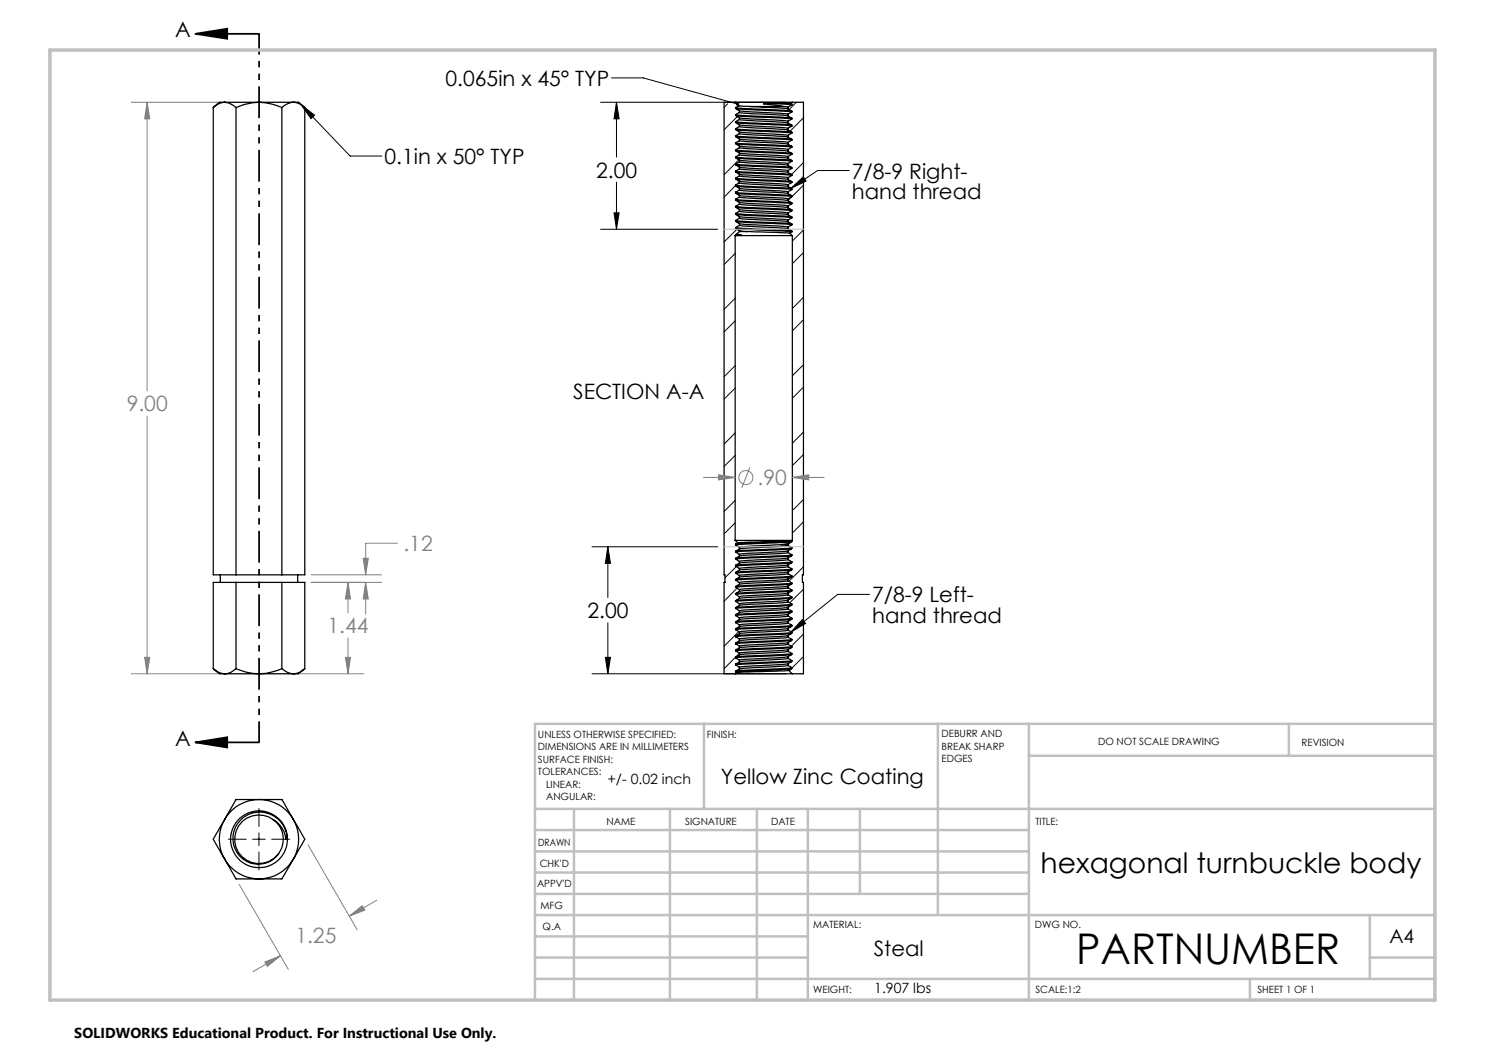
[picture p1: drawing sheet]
<svg xmlns="http://www.w3.org/2000/svg" width="297mm" height="210mm" viewBox="0 0 297 210" stroke-linecap="round" stroke-linejoin="round" font-family="sans-serif">
<g fill="none" stroke="#000" stroke-width=".25">
<path d="M42.7 21.5v93.5h18.3v-93.5M44.9 20.5h-.3a3.8 3.8 0 0 0-1.9 1M44.9 20.5l.9 .1 1.4 .9M44.9 20.5h6.9M44.9 20.5h-1l-1.2 1M47.2 21.5v93.5M51.8 20.5l-3 .4-1.6 .6M51.8 20.5a12.2 12.2 0 0 1 4.6 1M51.8 20.5h6.9M56.4 21.5v93.5M58.7 20.5l-1.4 .3-.9 .7M58.7 20.5l1.2 .3 1.1 .7"/>
<path d="M58.7 20.5h1l1.3 1M147 20.5h11.4M147 20.5h-2.2v94.5h.2v1.5h-.2v18.3h2.2M147 20.5l.7 .7M147.1 38.4v.2l.8 .5M147.1 38.4l11.2 .7M147.1 27.2v.1l.8 .5M147.1 27.2l11.2 .7M147.1 30v.2l.8 .4M147.1 28.6v.1l.8 .5M147.1 28.6l11.2 .7M147.1 30l11.3 .7"/>
<path d="M147.1 21.5v.2l.8 .4M147.1 21.5l11.2 .7M147.1 22.9v.2l.8 .5M147.1 22.9l11.2 .7M147.1 35.6v.2l.8 .5M147.1 32.8v.2l.8 .4M147.1 32.8l11.2 .7M147.1 31.4l11.2 .7M147.1 31.4v.2l.8 .4M147.1 35.6l11.2 .7M147.1 25.7v.2l.8 .5M147.1 25.7l11.2 .7"/>
<path d="M147.1 34.2l11.2 .7M147.1 39.9l11.2 .7M147.1 39.9v.1l.8 .5M147.1 37v.2l.8 .5M147.1 37l11.2 .7M147.1 34.2v.2l.8 .4M147.1 24.3l11.2 .7M147.1 24.3v.2l.8 .5M147.2 33l11.2 .7M147.2 34.5l11.2 .6M147.3 38.7l11.1 .6M147.3 27.4l11.1 .6"/>
<path d="M147.3 30.2l11.1 .7M147.3 28.8l11.1 .6M147.3 21.8l11.1 .6M147.3 23.2l11.1 .6M147.3 35.9l11.1 .6M147.3 31.6l11.1 .7M147.3 26l11.1 .6M147.3 37.3l11.1 .6M147.3 24.6l11.1 .6M147.7 21.2l-.6 .3M147.7 21.2l2.2 .1M147.9 39.1l9.7 .7"/>
<path d="M147.9 38l-.8 .4M147.9 38l9.7 .7M147.9 39.4l9.7 .7M147.9 37.7l9.7 .7M147.9 27.8l9.7 .7M147.9 30.6l9.7 .7M147.9 29.2l9.7 .7M147.9 26.7l-.8 .5M147.9 26.7l9.7 .7M147.9 29.6l-.8 .4M147.9 29.6l9.7 .7M147.9 28.1l-.8 .5"/>
<path d="M147.9 28.1l9.7 .7M147.9 31l9.7 .7M147.9 26.4l9.7 .7M147.9 22.1l9.7 .8M147.9 23.6l9.7 .7M147.9 22.5l-.8 .4M147.9 22.5l9.7 .7M147.9 23.9l9.7 .7M147.9 36.3l9.7 .7M147.9 31l-.8 .4M147.9 32l9.7 .7M147.9 35.2l-.8 .4"/>
<path d="M147.9 35.2l9.7 .7M147.9 33.8l-.8 .4M147.9 33.8l9.7 .7M147.9 39.4l-.8 .5M147.9 33.4l9.7 .7M147.9 32.4l-.8 .4M147.9 32.4l9.7 .7M147.9 34.8l9.7 .8M147.9 25.3l-.8 .4M147.9 25.3l9.7 .7M147.9 36.6l-.8 .4M147.9 36.6l9.7 .7"/>
<path d="M147.9 23.9l-.8 .4M147.9 25l9.7 .7M147.9 22.1v.4M147.9 23.6v.3M147.9 25v.3M147.9 26.4v.3M147.9 27.8v.3M147.9 29.2v.4M147.9 30.6v.4M147.9 32v.4M147.9 33.4v.4M147.9 34.8v.4"/>
<path d="M147.9 36.3v.3M147.9 37.7v.3M147.9 39.1v.3M149.9 21.3l7.7 .5M149.9 21.3h6.8M152.8 20.6l5.6 .4M154.3 20.5h-1.5v.3l3.9 .5M154.3 20.5l4 .3M154.3 20.5l3.9 .2M156.7 21.3l.9 .1M157.6 38.7l.8 .4M157.6 27.4l.8 .5"/>
<path d="M157.6 30.3l.8 .4M157.6 28.8l.8 .5M157.6 37.3l.8 .4M157.6 35.9l.8 .4M157.6 34.5l.8 .4M157.6 33.1l.8 .4M157.6 31.7l.8 .4M157.6 26l.8 .4M157.6 24.6l.8 .4M157.6 23.2l.8 .4M157.6 21.8l.8 .4M157.6 21.4v.4"/>
<path d="M157.6 22.9v.3M157.6 24.3v.3M157.6 25.7v.3M157.6 27.1v.3M157.6 28.5v.3M157.6 29.9v.4M157.6 31.3v.4M157.6 32.7v.4M157.6 34.1v.4M157.6 35.6v.3M157.6 37v.3M157.6 38.4v.3"/>
<path d="M157.6 39.8v.3M158.2 20.7l.2 .1M158.4 20.8v.2M158.4 21l-.8 .4M158.4 39.1v.2M158.4 39.3l-.8 .5M158.4 28l-.8 .5M158.4 27.9v.1M158.4 30.9l-.8 .4M158.4 29.4l-.8 .5M158.4 29.3v.1M158.4 30.7v.2"/>
<path d="M158.4 37.9l-.8 .5M158.4 37.7v.2M158.4 36.5l-.8 .5M158.4 36.3v.2M158.4 35.1l-.8 .5M158.4 34.9v.2M158.4 33.7l-.8 .4M158.4 33.5v.2M158.4 32.3l-.8 .4M158.4 32.1v.2M158.4 26.6l-.8 .5M158.4 26.4v.2"/>
<path d="M158.4 25.2l-.8 .5M158.4 25v.2M158.4 23.8l-.8 .5M158.4 23.6v.2M158.4 22.4l-.8 .5M158.4 22.2v.2M158.4 20.5h2.3v94.5h-.2v1.5h.2v18.3h-2.3M158.4 20.5l-.2 .2M147 47.1h11.4M147 47.1h.1M147 47.1v61M147.1 47.1h1.3"/>
<path d="M147.1 41.3v.1l.8 .5M147.1 41.3l11.2 .7M147.1 45.5l11.3 .7M147.1 44.1v.2l.8 .4M147.1 44.1l11.3 .7M147.1 45.5v.2l.8 .4M147.1 42.7v.2l.8 .4M147.1 42.7l11.2 .7M147.1 46.9l1.3 .2M147.1 46.9v.2M147.1 47.1h-.1M147.3 41.5l11.1 .6"/>
<path d="M147.3 44.3l11.1 .7M147.3 45.7l11.1 .7M147.3 40.1l11.1 .6M147.3 42.9l11.1 .7M147.5 46.7a.82 .82 0 0 0 .9 .4M147.5 46.7l-.4 .2M147.9 46.3h1.5M147.9 41.9l9.7 .7M147.9 40.8l-.8 .5M147.9 40.8l9.7 .7M147.9 42.3l9.7 .7M147.9 40.5l9.7 .7"/>
<path d="M147.9 45.1l-.8 .4M147.9 45.1l9.7 .7M147.9 46.1l1.5 .2M147.9 44.7l9.7 .7M147.9 43.7l-.8 .4M147.9 43.7l9.7 .7M147.9 42.3l-.8 .4M147.9 43.3l9.7 .7M147.9 46.3l-.4 .4M147.9 40.5v.3M147.9 41.9v.4M147.9 43.3v.4"/>
<path d="M147.9 44.7v.4M147.9 46.1v.2M149.4 46.3l8.5 .3M157.6 41.5l.8 .5M157.6 45.8l.8 .4M157.6 44.4l.8 .4M157.6 43l.8 .4M157.6 40.1l.8 .5M157.6 41.2v.3M157.6 42.6v.4M157.6 44v.4M157.6 45.4v.4"/>
<path d="M157.9 46.6l.5 .5M158.4 42v.1M158.4 42.1l-.8 .5M158.4 46.4l-.5 .2M158.4 46.2v.2M158.4 45l-.8 .4M158.4 44.8v.2M158.4 43.6l-.8 .4M158.4 43.4v.2M158.4 40.7l-.8 .5M158.4 40.6v.1M158.4 47.1h.1"/>
<path d="M158.5 47.1v61M44.1 115v1.5M47.2 116.5v17.2M56.4 116.5v17.2M59.5 115v1.5M147 108.1h11.4M147 108.1h.1M147 108.1l.6 .5M147.1 117.5l.8 .4M147.1 114.6l.8 .5M147.1 109l.8 .5M147.1 118.9l.8 .4"/>
<path d="M147.1 111.8l.8 .5M147.1 110.4l.8 .5M147.1 113.2l.8 .5M147.1 116.1l.8 .4M147.6 108.6h.1M147.6 108.6l-.5 .2v.2M147.9 116.9l-.8 .4v.2M147.9 118.3l-.8 .4v.2M147.9 114l-.8 .5v.1M147.9 111.2l-.8 .4v.2M147.9 109.8l-.8 .4v.2M147.9 119.7l-.8 .4v.2"/>
<path d="M147.9 112.6l-.8 .5v.1M147.9 115.5l-.8 .4v.2M147.9 109.5v.3M147.9 110.9v.3M147.9 112.3v.3M147.9 113.7v.3M147.9 115.1v.4M147.9 116.5v.4M147.9 117.9v.4M147.9 119.3v.4M156.3 108.9l-8.4 .6M156.3 108.9h1.3"/>
<path d="M157.5 110.2l-9.6 .7M157.5 114.4l-9.6 .7M157.5 118.7l-9.6 .6M157.5 111.6l-9.6 .7M157.5 113l-9.6 .7M157.5 115.8l-9.6 .7M157.6 117.3l-9.7 .6M157.6 114.4h.1M157.6 118.6h.1M157.6 111.6h.1M157.6 110.2h.1M157.6 113h.1"/>
<path d="M157.6 117.2h.1M157.6 115.8h.1M157.6 119l.8 .4M157.6 117.6l.8 .4M157.6 116.2l.8 .4M157.6 114.8l.8 .4M157.6 113.3l.8 .5M157.6 111.9l.8 .5M157.6 110.5l.8 .4M157.6 109.1l.8 .4M157.6 117.6l-9.7 .7M157.6 110.5l-9.7 .7"/>
<path d="M157.6 113.3l-9.7 .7M157.6 116.2l-9.7 .7M157.6 109.1l-9.7 .7M157.6 119l-9.7 .7M157.6 111.9l-9.7 .7M157.6 114.8l-9.7 .7M157.6 108.9v.2M157.6 110.2v.3M157.6 111.6v.3M157.6 113v.3M157.6 114.4v.4M157.6 115.8v.4"/>
<path d="M157.6 117.2v.4M157.6 118.6v.4M158 108.5l-1.7 .4M158 108.5l-.4 .4M158.3 108.2l-10.7 .4M158.3 116.8l-11.2 .7M158.3 118.2l-11.2 .7M158.3 114l-11.2 .6M158.3 108.3l-11.2 .7M158.3 108.2l-11.2 .6M158.3 111.2l-11.2 .6M158.3 119.6l-11.2 .7"/>
<path d="M158.3 109.7l-11.2 .7M158.3 112.6l-11.2 .6M158.3 115.4l-11.2 .7M158.3 108.2h.1M158.4 119.6l-.8 .4M158.4 119.4v.2M158.4 118v.2l-.8 .4M158.4 116.6v.2l-.8 .4M158.4 115.2v.1l-.8 .5M158.4 113.9l-.8 .5M158.4 113.8v.1M158.4 112.5l-.8 .5"/>
<path d="M158.4 112.4v.1M158.4 110.9v.2l-.8 .5M158.4 109.5v.2l-.8 .5M158.4 108.2l-.4 .3M158.4 116.6l-11.1 .7M158.4 118l-11.1 .7M158.4 113.8l-1.9 .2-9.3 .4M158.4 110.9l-1.1 .2-10.1 .5M158.4 109.5l-1.2 .2-9.9 .5M158.4 119.4l-11.1 .7M158.4 112.4l-11.2 .6M158.4 115.2l-1.8 .2-9.3 .4"/>
<path d="M158.4 108.1v.1M158.4 108.1h.1M42.7 133.7l1.4 .9 .8 .2M42.7 133.7l1.2 1.1h1M42.7 133.7v-17.2h18.3v17.2M44.9 134.8h6.9M47.2 133.7a11.4 11.4 0 0 0 4.6 1.1M47.2 133.7a3.4 3.4 0 0 1-2.3 1.1M51.8 134.8h6.9M56.4 133.7l-.8 .3a11.9 11.9 0 0 1-3.8 .8M56.4 133.7l1 .7 1.3 .4M61 133.7a3.4 3.4 0 0 1-2.3 1.1"/>
<path d="M61 133.7l-1.3 1.1h-1M147 134.8h11.4M147.1 131.6l.8 .4M147.1 133l.8 .4M147.1 128.8l.8 .4M147.1 123.1l.8 .5M147.1 121.7l.8 .5M147.1 120.3l.8 .4M147.1 130.2l.8 .4M147.1 124.5l.8 .5M147.1 125.9l.8 .5M147.1 127.3l.8 .5"/>
<path d="M147.1 134.4l.2 .1M147.3 134.5l-.3 .3M147.9 133.8l-.8 .4v.2M147.9 131l-.8 .4v.2M147.9 132.4l-.8 .4v.2M147.9 121.1l-.8 .4v.2M147.9 122.5l-.8 .4v.2M147.9 129.6l-.8 .4v.2M147.9 128.2l-.8 .4v.2M147.9 125.3l-.8 .5v.1M147.9 126.7l-.8 .5v.1M147.9 123.9l-.8 .4v.2"/>
<path d="M147.9 120.7v.4M147.9 122.2v.3M147.9 123.6v.3M147.9 125v.3M147.9 126.4v.3M147.9 127.8v.4M147.9 129.2v.4M147.9 130.6v.4M147.9 132v.4M147.9 133.4v.4M157.5 122.9l-9.6 .7M157.5 121.5l-9.6 .7"/>
<path d="M157.5 124.3l-9.6 .7M157.5 125.7l-9.6 .7M157.5 127.1l-9.6 .7M157.5 131.4l-9.6 .6M157.5 130l-9.6 .6M157.5 132.8l-9.6 .6M157.5 128.5l-9.6 .7M157.5 120.1l-9.6 .6M157.6 121.5h.1M157.6 131.3h.1M157.6 129.9h.1M157.6 132.7h.1"/>
<path d="M157.6 128.5h.1M157.6 122.9h.1M157.6 120h.1M157.6 124.3h.1M157.6 125.7h.1M157.6 127.1h.1M157.6 133.1l-9.7 .7M157.6 133.1l.8 .4M157.6 130.3l-9.7 .7M157.6 130.3l.8 .4M157.6 131.7l.8 .4M157.6 128.9l.8 .4"/>
<path d="M157.6 127.5l.8 .4M157.6 126l.8 .5M157.6 124.6l.8 .5M157.6 123.2l.8 .4M157.6 121.8l.8 .4M157.6 120.4l.8 .4M157.6 131.7l-9.7 .7M157.6 120.4l-9.7 .7M157.6 121.8l-9.7 .7M157.6 128.9l-9.7 .7M157.6 127.5l-9.7 .7M157.6 124.6l-9.7 .7"/>
<path d="M157.6 126l-9.7 .7M157.6 123.2l-9.7 .7M157.6 120v.4M157.6 121.5v.3M157.6 122.9v.3M157.6 124.3v.3M157.6 125.7v.3M157.6 127.1v.4M157.6 128.5v.4M157.6 129.9v.4M157.6 131.3v.4M157.6 132.7v.4"/>
<path d="M157.7 134.1l-10.4 .4M157.7 134.1h.1M157.7 134.1l.7 .7M158.3 133.7l-11.2 .7M158.3 130.9l-11.2 .7M158.3 132.3l-11.2 .7M158.3 128.1l-11.2 .7M158.3 122.4l-11.2 .7M158.3 121l-11.2 .7M158.3 129.5l-11.2 .7M158.3 123.9l-11.2 .6M158.3 125.3l-11.2 .6"/>
<path d="M158.3 126.7l-11.2 .6M158.4 133.5v.2l-.7 .4M158.4 133.5l-11.1 .7M158.4 130.7l-1.8 .2-9.3 .5M158.4 130.7v.2l-.8 .4M158.4 132.3l-.8 .4M158.4 132.1v.2M158.4 129.3v.2l-.8 .4M158.4 127.9v.1l-.8 .5M158.4 126.6l-.8 .5M158.4 126.5v.1M158.4 125.2l-.8 .5"/>
<path d="M158.4 125.1v.1M158.4 123.6v.2l-.8 .5M158.4 122.2v.2l-.8 .5M158.4 120.8v.2l-.8 .5M158.4 132.1l-11.1 .7M158.4 120.8l-2.4 .3-8.7 .4M158.4 122.2l-11.1 .7M158.4 129.3l-1.9 .2-9.3 .5M158.4 127.9l-11.2 .6M158.4 125.1l-1.2 .1-9.9 .5M158.4 126.5l-1.2 .1-9.9 .5M158.4 123.6l-1.1 .2-10 .5"/>
<path d="M51.8 159.9a7.8 7.8 0 0 0-6.9 4M51.8 159.9a7.8 7.8 0 0 1 6.9 4M51.8 159.9h-4.6l-2.3 4M51.8 159.9h4.6l2.3 4M44.9 171.8l2.3 4h4.6M44.9 171.8a7.9 7.9 0 0 0 6.9 4M44.9 163.9a7.7 7.7 0 0 0 0 7.9M44.9 163.9l-2.2 3.9 2.2 4M48.2 164a5.5 5.5 0 0 1 5.9-1.1 5.5 5.5 0 0 1 3.3 4.9h-.3a5 5 0 0 0-2.5-3.9 5 5 0 0 1-.7 8.4 5 5 0 0 1-7.3-4.3 5.1 5.1 0 0 1 1.6-4zM54.6 163.9a4.9 4.9 0 0 0-6.7 1 4.9 4.9 0 0 0 .9 6.8 4.9 4.9 0 0 0 6.8-.8M58.7 171.8a7.9 7.9 0 0 1-6.9 4M58.7 171.8l-2.3 4h-4.6"/>
<path d="M58.7 163.9a8 8 0 0 1 0 7.9M58.7 163.9l2.3 3.9-2.3 4"/>
<circle cx="51.8" cy="167.8" r="5.7"/>
</g>
<g fill="none" stroke="#000" stroke-width=".2">
<path d="M122.3 15.6h6.4l18.8 5.2M60.3 21l2.6 2-.7 .7zM60.3 21l9.7 10.2h6.4M120.1 20.5h37.1M123.3 20.5l.5 3.3h-1zM123.3 20.5v10.9M123.3 36.4v9.5M145.5 20.8l-.7 .7M147.1 37.1l-2.3 2.3M147.5 23.3l-2.7 2.7M147.8 32l-3 3M147.9 36.4l-.6 .5"/>
<path d="M157.8 35.4l-.2 .2M158.2 37.7l2.5-2.3 .5 .8zM159.3 20.5l-1.5 1.4M160.7 32.5l-2.4 2.4M160.7 23.6l-2.7 2.6M160.7 37l-3.1 3.1M169.9 34.1h-6.4l-5.3 3.6M120.1 45.9h23.4M122.8 42.6h1l-.5 3.3zM147 59.6l-2.2 2.3M147 50.7l-2.2 2.2M147.4 45.9l-2.6 2.5"/>
<path d="M160.7 46l-2.2 2.2M160.7 59.5l-2.2 2.2M160.7 50.5l-2.2 2.2M147 73.1l-2.2 2.2M147 64.2l-2.2 2.2M147 77.6l-2.2 2.2M160.7 72.9l-2.2 2.3M160.7 64l-2.2 2.2M160.7 77.4l-2.2 2.2M147 86.6l-2.2 2.2M147 91.1l-2.2 2.2M160.7 86.4l-2.2 2.2"/>
<path d="M160.7 99.9l-2.2 2.2M160.7 90.9l-2.2 2.2M118.4 109.4h25.1M121.6 109.4l.5 3.3h-1zM121.6 109.4v10.1M147 100.1l-2.2 2.2M147 104.6l-2.2 2.2M147.2 113.3l-2.2 2.3M147.4 117.6l-2.6 2.7M160.7 113.4l-2.9 2.9M160.7 104.4l-2.2 2.2M160.7 117.9l-2.8 2.7"/>
<path d="M173.9 118.9h-6.4l-9.3 7.5M118.4 134.8h38.8M121.1 131.5h1l-.5 3.3zM121.6 124.6v10.2M147.7 126.3l-2.9 2.9M147.9 130.7l-3.1 3M158.2 133.8l-.4 .4M160.4 123.9l.7 .8-2.9 1.7zM160.7 126.8l-2.4 2.4M160.7 131.3l-2.3 2.3M45.7 167.8h3.5M50.5 167.8h2.6"/>
<path d="M51.8 161.7v3.6M51.8 166.6v2.5M51.8 170.4v3.6M54.3 167.8h3.6"/>
</g>
<g fill="none" stroke="#808080" stroke-width=".2">
<path d="M26.2 20.5h17.5M29.4 20.5l.6 3.3h-1.1zM29.4 20.5v57.7M29.4 83.2v51.6M140.7 95.5h6.3M143.7 95l3.3 .5-3.3 .5zM150 93.5l-1.6 4M158.5 95.5l3.2-.5v1zM158.5 95.5h6.3M62.2 116.5h14.1M62.2 115h14.1M69.6 116.5l.5 3.3h-1z"/>
<path d="M69.6 116.5v6M72.6 111.6h1.1l-.6 3.4zM73.1 116.5l.6 3.3h-1.1zM73.1 116.5v6.3M79.5 108.6h-6.4v6.4M26.2 134.8h17.5M28.9 131.5h1.1l-.6 3.3zM59.9 134.8h12.9M69.1 131.5h1l-.5 3.3zM69.6 127.6v7.2M47.8 176.9l9.9 17M61.6 168.9l9.8 17.1"/>
<path d="M53 192.4l3.1-1.2-2.6 2.1zM56.1 191.2l-5.5 3.1M69.8 183.2l2.7-2.1 .5 .9zM75.4 180l-5.6 3.2"/>
<circle cx="149.2" cy="95.5" r="1.4"/>
</g>
<path d="M39.1 6.8l6.3-1.1v2.1zM39.1 6.8h12.7M39.1 148.5l6.3-1v2zM39.1 148.5h12.7" fill="none" stroke="#000" stroke-width=".35"/>
<path d="M51.8 6.7v141.8" fill="none" stroke="#000" stroke-width=".35" stroke-dasharray="6.3 1.3 1.3 1.3 1.3 1.3" stroke-dashoffset="2.2" stroke-linecap="butt"/>
<path d="M144.8 45.9h15.9M144.8 109.4h15.9" fill="none" stroke="#c0c0c0" stroke-width=".2"/>
<g fill="none" stroke="#c0c0c0" stroke-width=".5">
<path d="M140.8 144.8v17M187.6 144.8v38.2M205.8 144.8v55.2M205.8 151.2h81.2M257.8 144.8v6.4M287 144.8h-180v55.2M107 161.8h180M107 178.8h98.8M107 174.5h98.8M107 170.3h98.8M107 166h98.8M114.8 161.8v38.2"/>
<path d="M134 161.8v38.2M151.4 161.8v38.2M161.6 161.8v38.2M172 161.8v17M107 195.8h180M107 191.5h54.6M107 187.3h54.6M107 183h180M250 195.8v4.2M274 191.5h13M274 183v12.8"/>
</g>
<path d="M10 10h277v190h-277z" fill="none" stroke="#c0c0c0" stroke-width=".7"/>
<g fill="#000">
<path d="M39.1 6.8l6.3-1.1v2.1zM39.1 148.5l6.3-1v2z"/>
<path d="M60.3 21l2.6 2-.7 .7zM160.4 123.9l.7 .8-2.9 1.7zM158.2 37.7l2.5-2.3 .5 .8zM147.3 20.5l-.1 .1a.33 .33 0 0 0 .1 .5 .33 .33 0 0 0 .5-.2l-.3-.1 .3 .1-.1-.4z"/>
</g>
<path d="M28.9 131.5h1.1l-.6 3.3zM29.4 20.5l.6 3.3h-1.1zM69.6 116.5l.5 3.3h-1zM69.1 131.5h1l-.5 3.3zM72.6 111.6h1.1l-.6 3.4zM73.1 116.5l.6 3.3h-1.1zM53 192.4l3.1-1.2-2.6 2.1zM69.8 183.2l2.7-2.1 .5 .9zM143.7 95l3.3 .5-3.3 .5zM158.5 95.5l3.2-.5v1z" fill="#808080"/>
<path d="M123.3 20.5l.5 3.3h-1zM122.8 42.6h1l-.5 3.3zM121.1 131.5h1l-.5 3.3zM121.6 109.4l.5 3.3h-1z" fill="#000"/>
<text font-size="8.5" x="215.2" y="192.7">PARTNUMBER</text>
<text font-size="5.6" x="208.1" y="174.6">hexagonal turnbuckle body</text>
<g font-size="4.2">
<text x="35" y="7.4">A</text>
<text x="89.1" y="17.2">0.065in x 45° TYP</text>
<text x="76.9" y="32.8">0.1in x 50° TYP</text>
<text x="119.2" y="35.5">2.00</text>
<text x="170.4" y="35.7">7/8-9 Right-</text>
<text x="170.4" y="39.9">hand thread</text>
<text x="114.6" y="79.7">SECTION A-A</text>
<text x="117.5" y="123.6">2.00</text>
<text x="174.4" y="120.5">7/8-9 Left-</text>
<text x="174.4" y="124.6">hand thread</text>
<text x="35" y="149.2">A</text>
<text x="144.2" y="156.8">Yellow Zinc Coating</text>
<text x="174.7" y="191.1">Steal</text>
</g>
<g font-size="4.2" fill="#808080">
<text x="25.3" y="82.3">9.00</text>
<text x="151.5" y="97">.90</text>
<text x="80.7" y="110.2">.12</text>
<text x="65.5" y="126.7">1.44</text>
<text x="59.1" y="188.7">1.25</text>
</g>
<text font-size="3.9" x="277.9" y="188.5">A4</text>
<text font-size="2.9" x="14.9" y="207.6">SOLIDWORKS Educational Product. For Instructional Use Only.</text>
<g font-size="2.8">
<text x="121.5" y="156.8">+/- 0.02 inch</text>
<text x="174.8" y="198.6">1.907 lbs</text>
</g>
<g font-size="2">
<text x="107.6" y="147.6">UNLESS OTHERWISE SPECIFIED:</text>
<text x="141.4" y="147.6">FINISH:</text>
<text x="188.3" y="147.5">DEBURR AND</text>
<text x="188.3" y="150">BREAK SHARP</text>
<text x="219.6" y="149">DO NOT SCALE DRAWING</text>
<text x="260.3" y="149.2">REVISION</text>
<text x="107.6" y="150.1">DIMENSIONS ARE IN MILLIMETERS</text>
<text x="107.6" y="152.6">SURFACE FINISH:</text>
<text x="107.6" y="155.1">TOLERANCES:</text>
<text x="188.3" y="152.5">EDGES</text>
<text x="109.2" y="157.6">LINEAR:</text>
<text x="109.2" y="160.1">ANGULAR:</text>
<text x="121.3" y="165">NAME</text>
<text x="137" y="164.9">SIGNATURE</text>
<text x="154.2" y="164.9">DATE</text>
<text x="207.1" y="164.9">TITLE:</text>
<text x="107.6" y="169.1">DRAWN</text>
<text x="107.9" y="173.3">CHK'D</text>
<text x="107.4" y="177.4">APPV'D</text>
<text x="108.1" y="181.8">MFG</text>
<text x="108.5" y="186">Q.A</text>
<text x="162.6" y="185.5">MATERIAL:</text>
<text x="207" y="185.5">DWG NO.</text>
<text x="162.6" y="198.5">WEIGHT:</text>
<text x="207.1" y="198.6">SCALE:1:2</text>
<text x="251.5" y="198.6">SHEET 1 OF 1</text>
</g>
</svg>
